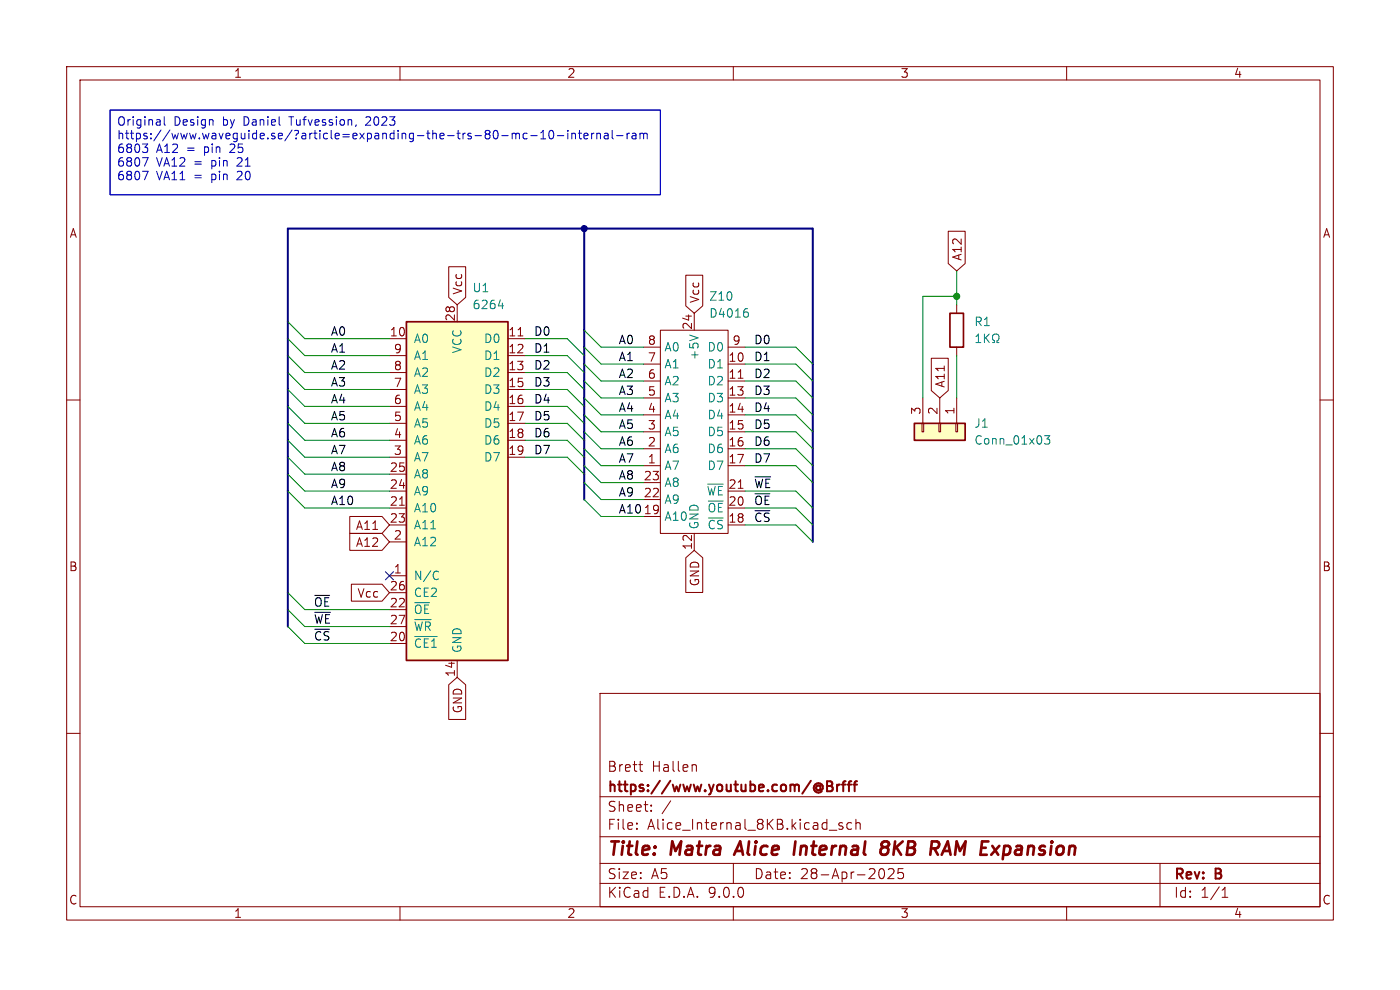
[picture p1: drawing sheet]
<svg xmlns="http://www.w3.org/2000/svg" width="297mm" height="210mm" viewBox="0 0 297 210" stroke-linecap="round" stroke-linejoin="round" font-family="sans-serif">
<g fill="none" stroke="#840000" stroke-width=".22">
<path d="M14.1 14.1h268.8v181.1h-268.8zM17 17h263v175.3h-263zM84.9 14.1v2.9M155.6 14.1v2.9M226.3 14.1v2.9M136.5 73.6h3.6M136.5 77.2h3.6M140.1 70h14.4v43.2h-14.4zM147.3 66.5v3.5M154.5 73.6h3.6M154.5 77.2h3.6M14.1 84.9h2.9"/>
<path d="M136.5 80.8h3.6M136.5 84.4h3.6M136.5 88h3.6M136.5 91.6h3.6M136.5 95.2h3.6M136.5 98.8h3.6M154.5 80.8h3.6M154.5 84.4h3.6M154.5 88h3.6M154.5 91.6h3.6M154.5 95.2h3.6M154.5 98.8h3.6"/>
<path d="M156.6 80.2h1M280 84.9h2.9M136.5 102.4h3.6M136.5 106h3.6M136.5 109.6h3.6M147.3 113.2v3.5M154.5 104.2h3.6M154.5 107.8h3.6M154.5 111.4h3.6M14.1 155.6h2.9M127.3 147.1h152.7v45.2h-152.7zM280 155.6h2.9"/>
<path d="M127.3 177.5h152.7M127.3 169h152.7M135.1 175.7v.2M135.1 174.6v.2M135.5 162.2h.8M135.8 163.3l.1 .2 .4 .1M138.1 171.9v.2M138.1 170.8v.2M142.3 169.9l-1.8 2.7M147.4 162.2l.3 .3v1.1M175.9 176.1h1.6M178.8 174.6l-.6-.1-.3 .3 .1 .3 .8 .2v.5h-.9"/>
<path d="M180.7 174.6l-.6-.1-.4 .4v.6l.2 .3h.8M181.6 174.7a.53 .53 0 0 1 .9 .1v1.1M181.6 173.8v2.1M84.9 192.3v2.9M127.3 187.4h152.7M127.3 183.2h152.7M155.6 192.3v2.9M155.6 183.2v4.2M186.9 184.3h.2a1.33 1.33 0 0 1 0 2.1h-.2M188.4 184.5l.4-.2 .7 .1a.58 .58 0 0 1 .1 .8l-1.3 1.2h1.4M191.6 184.3h-1l-.1 1 .3-.2 .7 .1 .2 .3-.1 .7-.3 .2h-.5l-.3-.2M226.3 192.3v2.9"/>
<path d="M246.1 183.2v9.1M259.3 190.3h1.2M259.3 188.8l.6-.6v2.1"/>
</g>
<path d="M157 178.5l-1.3 2.8M168.7 178.5l-.3 2.8M187.5 179.7l-.4-.3-.1-.4a.91 .91 0 0 1 1.5-.2l.1 .4-.6 .5M187.5 179.7a.92 .92 0 0 0-.5 1.5 .92 .92 0 0 0 1.2-.1 .92 .92 0 0 0 0-1.3l-.2-.1M187.5 179.7h.5M201.1 178.5l-1.3 2.8M200.1 180.5h1.4" fill="none" stroke="#840000" stroke-width=".57"/>
<path d="M175.5 165.7h.7l.3 .2 .1 .4-.4 .4M175.5 166.7h.7M176.2 166.7a.56 .56 0 0 1 .5 .5 .56 .56 0 0 1-.4 .6h-.8M177.6 166.4v1.4M178.2 166.4l-.4 .1-.2 .3M178.6 166.4h.8M179.4 165.7l-.4 .1-.1 .2v1.8M179.8 166.4h.8M180.6 165.7l-.4 .1-.1 .2v1.8M181 166.4h.8M181.8 165.7l-.4 .1-.1 .2v1.8" fill="none" stroke="#840000" stroke-width=".42"/>
<path d="M146.3 71.1l1.8 .6M158.3 65.5h.3M158.4 66.2l.4 .3v.4l-.4 .4M150.1 102.7h3.3" fill="none" stroke="#008484" stroke-width=".22"/>
<path d="M194 89.8h10.8v3.6h-10.8z" fill="#ffffc2"/>
<path d="M194 89.8h10.8v3.6h-10.8z" fill="none" stroke="#840000" stroke-width=".36"/>
<path d="M195.6 89.8h.4v1.8h-.4zM195.8 84.4v5.4M199.2 89.8h.3v1.8h-.3zM199.4 84.4v5.4M202.8 89.8h.3v1.8h-.3zM203 84.4v5.4" fill="none" stroke="#840000" stroke-width=".22"/>
<path d="M221.6 92.4h1.1l-.6 .7 .5 .2v.7l-.2 .2h-.6l-.2-.2" fill="none" stroke="#008484" stroke-width=".22"/>
<path d="M86.2 68.3h21.6v71.8h-21.6z" fill="#ffffc2"/>
<path d="M86.2 68.3h21.6v71.8h-21.6zM201.5 66.5h2.9v7.1h-2.9z" fill="none" stroke="#840000" stroke-width=".36"/>
<g fill="none" stroke="#840000" stroke-width=".22">
<path d="M95.2 56.6h3.6v6.5l-1.8 1.6-1.8-1.6zM145.5 58.4h3.6v6.5l-1.8 1.6-1.8-1.6zM201.2 49.1h3.6v6.8l-1.8 1.6-1.8-1.6zM82.6 71.8h3.6M82.6 75.4h3.6M82.6 79h3.6M97 64.7v3.6M107.8 71.8h3.6M107.8 75.4h3.6M107.8 79h3.6M109.9 71.3h1M197.6 76h3.6v6.8l-1.8 1.6-1.8-1.6z"/>
<path d="M203 64.7v1.8M203 73.6v1.8M82.6 82.6h3.6M82.6 86.2h3.6M82.6 89.8h3.6M82.6 93.4h3.6M82.6 97h3.6M107.8 82.6h3.6M107.8 86.2h3.6M107.8 89.8h3.6M107.8 93.4h3.6M107.8 97h3.6"/>
<path d="M74.2 109.6h6.8l1.6 1.8-1.6 1.8h-6.8zM74.2 113.2h6.8l1.6 1.8-1.6 1.7h-6.8zM82.6 100.6h3.6M82.6 104.2h3.6M82.6 107.8h3.6M82.6 111.4h3.6M82.6 115h3.6M84.8 107.2h1M145.5 118.3l1.8-1.6 1.8 1.6v7.4h-3.6zM74.5 123.9h6.5l1.6 1.8-1.6 1.8h-6.5zM82.6 122.1h3.6M82.6 125.7h3.6"/>
<path d="M82.6 129.3h3.6M82.6 132.9h3.6M82.6 136.5h3.6M95.2 145.3l1.8-1.6 1.8 1.6v7.3h-3.6zM97 140.1v3.6"/>
</g>
<path d="M105.7 64.9h1.1M106.6 64.3v1.2M207.1 72.7h1M207.1 71.4l.5-.5v1.8M208.8 70.9v1.8M209.1 71.6l.8 1.1M209.9 70.9l-1.1 1M210.6 72.7h.4v-.4a.77 .77 0 0 1-.4-1 .77 .77 0 0 1 1.1-.3 .83 .83 0 0 1-.2 1.3v.4h.4M88 135h4.7M92.7 121.2l.3 .1M93 122.8l-.3 .2" fill="none" stroke="#008484" stroke-width=".22"/>
<path d="M123.9 48.5v57.5M172.4 115v-66.5h-111.3v84.4" fill="none" stroke="#000084" stroke-width=".43"/>
<g fill="none" stroke="#008400" stroke-width=".22">
<path d="M203 57.5v7.2M61.1 75.4l3.6 3.6h17.9M61.1 79l3.6 3.6h17.9M61.1 71.8l3.6 3.6h17.9M61.1 68.3l3.6 3.5h17.9M111.4 79h8.9l3.6 3.6M111.4 75.4h8.9l3.6 3.6M111.4 71.8h8.9l3.6 3.6M123.9 73.6l3.6 3.6h9M123.9 77.2l3.6 3.6h9M123.9 70l3.6 3.6h9M158.1 77.2h10.7l3.6 3.6"/>
<path d="M158.1 73.6h10.7l3.6 3.6M203 75.4v9M203 62.9h-7.2v21.5M61.1 86.2l3.6 3.6h17.9M61.1 82.6l3.6 3.6h17.9M61.1 89.8l3.6 3.6h17.9M61.1 93.4l3.6 3.6h17.9M61.1 97l3.6 3.6h17.9M111.4 82.6h8.9l3.6 3.6M111.4 89.8h8.9l3.6 3.6M111.4 86.2h8.9l3.6 3.6M111.4 93.4h8.9l3.6 3.6"/>
<path d="M111.4 97h8.9l3.6 3.6M123.9 80.8l3.6 3.6h9M123.9 98.8l3.6 3.6h9M123.9 88l3.6 3.6h9M123.9 91.6l3.6 3.6h9M123.9 84.4l3.6 3.6h9M123.9 95.2l3.6 3.6h9M158.1 84.4h10.7l3.6 3.6M158.1 91.6h10.7l3.6 3.6M158.1 95.2h10.7l3.6 3.6M158.1 88h10.7l3.6 3.6M158.1 80.8h10.7l3.6 3.6"/>
<path d="M158.1 98.8h10.7l3.6 3.6M61.1 104.2l3.6 3.6h17.9M61.1 100.6l3.6 3.6h17.9M123.9 106l3.6 3.6h9M123.9 102.4l3.6 3.6h9M158.1 107.8h10.7l3.6 3.6M158.1 104.2h10.7l3.6 3.6M158.1 111.4h10.7l3.6 3.6M61.1 129.3l3.6 3.6h17.9M61.1 125.7l3.6 3.6h17.9M61.1 132.9l3.6 3.6h17.9"/>
</g>
<path d="M81.8 121.3l1.7 1.7M83.5 121.3l-1.7 1.7" fill="none" stroke="#000084" stroke-width=".22"/>
<g fill="none" stroke="#0000c2" stroke-width=".22">
<path d="M23.3 23.3h116.8v18h-116.8zM30.2 33.4h1.2l-.7 1.8M30.2 36.3h1.2l-.7 1.8M31.3 31.4v.6l-.3 .3M34.8 24.8v1.5l.3 .3M75.6 26.5l-.1 .2M77.9 24.8l-.3 .1M78.5 25.5l-1 1.1h1.1M109.5 28.3h.6l.1 1.2M111.8 28.3h-.5l-.3 .3v.5l.1 .3h.7M112.6 28.8h1.4M114.7 29.5h1.1"/>
<path d="M114.7 28.2l.5-.5v1.8M116.7 27.7h.2a.98 .98 0 0 1 .7 .7 .98 .98 0 0 1-.4 1l-.2 .1a.98 .98 0 0 1-.7-.8 .98 .98 0 0 1 .4-1zM118.2 28.8h1.4M120.5 27.7v.1M120.5 28.3v1.2M121.3 28.4l.3-.1h.4l.1 1.2M121.3 28.3v1.2M122.7 28.3h.7M122.9 27.7v1.5l.5 .3M123.9 28.9l.8-.2-.1-.4h-.5l-.2 .2 .1 .9h.6M125.5 28.3v1.2M126 28.3h-.3l-.2 .3"/>
<path d="M126.6 28.4l.3-.1h.4l.1 1.2M126.6 28.3v1.2M128.2 28.3h.7l.1 1.2M129 28.7l-.6 .1a.35 .35 0 0 0-.3 .3 .35 .35 0 0 0 .3 .4l.6-.1M129.9 27.7v1.5l.2 .3M130.8 28.8h1.4M133 28.3v1.2M133.5 28.3h-.3l-.2 .3M134.1 28.3h.7l.1 1.2M134.9 28.7l-.6 .1a.35 .35 0 0 0-.3 .3 .35 .35 0 0 0 .3 .4l.6-.1M135.8 28.4l.5-.1 .2 .2M135.8 28.3v1.2"/>
<path d="M136.5 28.5l.3-.2h.4l.1 1.2M136.5 28.5v1"/>
</g>
<circle cx="123.9" cy="48.5" r=".65" fill="#000084" stroke="#000084" stroke-width=".22"/>
<circle cx="203" cy="62.9" r=".65" fill="#008400" stroke="#008400" stroke-width=".22"/>
<g font-size="3.9" fill="#840000">
<text x="128.7" y="182.3">Title:</text>
<text x="142.4" y="182.3">Matra</text>
<text x="157.4" y="182.3">Alice</text>
<text x="170.8" y="182.3">Internal</text>
<text x="190.3" y="182.3">8KB</text>
<text x="202" y="182.3">RAM Expansion</text>
</g>
<g font-size="3" fill="#840000">
<text x="128.7" y="164">Brett</text>
<text x="138.2" y="164">Hallen</text>
<text x="128.7" y="172.5">Sheet:</text>
<text x="128.7" y="168.6">https://www.youtube.com/@Brfff</text>
<text x="128.7" y="176.3">File:</text>
<text x="137.3" y="176.3">Alice_Internal_8KB.kicad_sch</text>
<text x="128.7" y="190.8">KiCad</text>
<text x="128.7" y="186.8">Size:</text>
<text x="138.1" y="186.8">A5</text>
<text x="139.6" y="190.8">E.D.A.</text>
<text x="150.4" y="190.8">9.0.0</text>
<text x="159.8" y="186.8">Date:</text>
<text x="169.7" y="186.8">28-Apr-2025</text>
<text x="248.9" y="187.1">Rev:</text>
<text x="248.9" y="190.8">Id:</text>
<text x="254.7" y="190.8">1/1</text>
<text x="257.9" y="187.1">B</text>
</g>
<g font-size="2.6" fill="#840000">
<text x="49.5" y="16.8">1</text>
<text x="120.2" y="16.8">2</text>
<text x="190.9" y="16.8">3</text>
<text x="261.6" y="16.8">4</text>
<text x="14.6" y="50.7">A</text>
<text x="280.5" y="50.7">A</text>
<text x="14.5" y="121.5">B</text>
<text x="280.4" y="121.5">B</text>
<text x="14.5" y="192.2">C</text>
<text x="49.5" y="195">1</text>
<text x="120.2" y="195">2</text>
<text x="190.9" y="195">3</text>
<text x="261.6" y="195">4</text>
<text x="280.4" y="192.2">C</text>
</g>
<g font-size="2.5" fill="#0000c2">
<text x="24.7" y="27.1">Original</text>
<text x="36.9" y="27.1">Design</text>
<text x="47.4" y="27.1">by</text>
<text x="52.1" y="27.1">Daniel</text>
<text x="62.1" y="27.1">Tufvession,</text>
<text x="78.6" y="27.1">2023</text>
<text x="24.7" y="30">https://www.waveguide.se/?article=expanding-the-trs-80-mc-10-internal-ram</text>
<text x="24.7" y="32.9">6803</text>
<text x="24.7" y="35.8">6807</text>
<text x="33.2" y="32.9">A12</text>
<text x="33.2" y="35.8">VA12</text>
<text x="39.8" y="32.9">=</text>
<text x="41.4" y="35.8">=</text>
<text x="43.7" y="32.9">pin</text>
<text x="45.2" y="35.8">pin</text>
<text x="49.5" y="32.9">25</text>
<text x="51" y="35.8">21</text>
<text x="24.7" y="38.7">6807</text>
<text x="33.2" y="38.7">VA11</text>
<text x="41.4" y="38.7">=</text>
<text x="45.2" y="38.7">pin</text>
<text x="51" y="38.7">20</text>
</g>
<g font-size="2.5" fill="#840000">
<text x="204.3" y="55.5" transform="rotate(-90 204.3 55.5)">A12</text>
<text x="98.3" y="62.6" transform="rotate(-90 98.3 62.6)">Vcc</text>
<text x="148.6" y="64.4" transform="rotate(-90 148.6 64.4)">Vcc</text>
<text x="82.6" y="71.5">10</text>
<text x="96.6" y="68.3" transform="rotate(-90 96.6 68.3)">28</text>
<text x="107.7" y="71.5">11</text>
<text x="146.9" y="70.1" transform="rotate(-90 146.9 70.1)">24</text>
<text x="83.4" y="75.1">9</text>
<text x="107.7" y="75.1">12</text>
<text x="137.3" y="73.3">8</text>
<text x="137.3" y="76.9">7</text>
<text x="154.4" y="76.9">10</text>
<text x="155.3" y="73.3">9</text>
<text x="83.4" y="78.7">8</text>
<text x="83.4" y="82.3">7</text>
<text x="107.7" y="78.7">13</text>
<text x="107.7" y="82.3">15</text>
<text x="137.3" y="80.5">6</text>
<text x="154.4" y="80.5">11</text>
<text x="200.7" y="82.4" transform="rotate(-90 200.7 82.4)">A11</text>
<text x="83.4" y="85.9">6</text>
<text x="83.4" y="89.4">5</text>
<text x="107.7" y="85.9">16</text>
<text x="107.7" y="89.4">17</text>
<text x="137.3" y="84.1">5</text>
<text x="137.3" y="87.6">4</text>
<text x="154.4" y="84.1">13</text>
<text x="154.4" y="87.6">14</text>
<text x="195.4" y="88.1" transform="rotate(-90 195.4 88.1)">3</text>
<text x="199" y="88.1" transform="rotate(-90 199 88.1)">2</text>
<text x="202.6" y="88.1" transform="rotate(-90 202.6 88.1)">1</text>
<text x="83.4" y="93">4</text>
<text x="107.7" y="93">18</text>
<text x="137.3" y="91.2">3</text>
<text x="137.3" y="94.8">2</text>
<text x="154.4" y="91.2">15</text>
<text x="154.4" y="94.8">16</text>
<text x="82.6" y="100.2">25</text>
<text x="83.4" y="96.6">3</text>
<text x="107.7" y="96.6">19</text>
<text x="137.3" y="98.4">1</text>
<text x="154.4" y="98.4">17</text>
<text x="82.6" y="103.8">24</text>
<text x="82.6" y="107.4">21</text>
<text x="136.4" y="102">23</text>
<text x="136.4" y="105.6">22</text>
<text x="149.8" y="105.4">~{WE}</text>
<text x="154.4" y="103.8">21</text>
<text x="154.4" y="107.4">20</text>
<text x="75.4" y="112.7">A11</text>
<text x="82.6" y="111">23</text>
<text x="154.4" y="111">18</text>
<text x="75.4" y="116.3">A12</text>
<text x="83.4" y="114.6">2</text>
<text x="146.9" y="116.8" transform="rotate(-90 146.9 116.8)">12</text>
<text x="82.6" y="125.4">26</text>
<text x="83.4" y="121.8">1</text>
<text x="148.6" y="124.5" transform="rotate(-90 148.6 124.5)">GND</text>
<text x="75.7" y="127.1">Vcc</text>
<text x="82.6" y="129">22</text>
<text x="82.6" y="132.6">27</text>
<text x="82.6" y="136.1">20</text>
<text x="96.6" y="143.7" transform="rotate(-90 96.6 143.7)">14</text>
<text x="98.3" y="151.5" transform="rotate(-90 98.3 151.5)">GND</text>
</g>
<g font-size="2.5" fill="#008484">
<text x="100.1" y="62.3">U1</text>
<text x="100.1" y="65.9">6264</text>
<text x="150.3" y="64.1">Z10</text>
<text x="150.3" y="67.7">D4016</text>
<text x="206.6" y="69.5">R1</text>
<text x="87.6" y="73.1">A0</text>
<text x="87.6" y="76.7">A1</text>
<text x="98.2" y="75.1" transform="rotate(-90 98.2 75.1)">VCC</text>
<text x="102.5" y="73.1">D0</text>
<text x="102.5" y="76.7">D1</text>
<text x="140.8" y="74.9">A0</text>
<text x="148.5" y="76.5" transform="rotate(-90 148.5 76.5)">+5V</text>
<text x="150" y="74.9">D0</text>
<text x="87.6" y="80.2">A2</text>
<text x="87.6" y="83.8">A3</text>
<text x="102.5" y="80.2">D2</text>
<text x="102.5" y="83.8">D3</text>
<text x="140.8" y="78.5">A1</text>
<text x="140.8" y="82">A2</text>
<text x="150" y="78.5">D1</text>
<text x="150" y="82">D2</text>
<text x="87.6" y="87.4">A4</text>
<text x="102.5" y="87.4">D4</text>
<text x="140.8" y="85.6">A3</text>
<text x="140.8" y="89.2">A4</text>
<text x="150" y="85.6">D3</text>
<text x="150" y="89.2">D4</text>
<text x="87.6" y="91">A5</text>
<text x="87.6" y="94.6">A6</text>
<text x="102.5" y="91">D5</text>
<text x="102.5" y="94.6">D6</text>
<text x="140.8" y="92.8">A5</text>
<text x="150" y="92.8">D5</text>
<text x="206.6" y="91">J1</text>
<text x="206.6" y="94.6">Conn_01x03</text>
<text x="87.6" y="98.2">A7</text>
<text x="87.6" y="101.8">A8</text>
<text x="102.5" y="98.2">D7</text>
<text x="140.8" y="96.4">A6</text>
<text x="140.8" y="100">A7</text>
<text x="150" y="96.4">D6</text>
<text x="150" y="100">D7</text>
<text x="87.6" y="105.4">A9</text>
<text x="140.8" y="103.6">A8</text>
<text x="140.8" y="107.2">A9</text>
<text x="87.6" y="109">A10</text>
<text x="87.6" y="112.6">A11</text>
<text x="140.8" y="110.8">A10</text>
<text x="148.5" y="112.4" transform="rotate(-90 148.5 112.4)">GND</text>
<text x="150" y="109">~{OE}</text>
<text x="150" y="112.6">~{CS}</text>
<text x="87.6" y="116.2">A12</text>
<text x="87.6" y="123.4">N/C</text>
<text x="87.6" y="126.9">CE2</text>
<text x="87.6" y="130.5">~{OE}</text>
<text x="87.6" y="134.1">~{WR}</text>
<text x="87.6" y="137.7">~{CE1}</text>
<text x="98.2" y="138.7" transform="rotate(-90 98.2 138.7)">GND</text>
</g>
<g font-size="2.5">
<text x="70" y="71.3">A0</text>
<text x="113.2" y="71.3">D0</text>
<text x="70" y="74.9">A1</text>
<text x="113.2" y="74.9">D1</text>
<text x="131.1" y="73.1">A0</text>
<text x="131.1" y="76.7">A1</text>
<text x="159.9" y="76.7">D1</text>
<text x="159.9" y="73.1">D0</text>
<text x="70" y="82.1">A3</text>
<text x="70" y="78.5">A2</text>
<text x="113.2" y="82.1">D3</text>
<text x="113.2" y="78.5">D2</text>
<text x="131.1" y="83.9">A3</text>
<text x="131.1" y="80.3">A2</text>
<text x="159.9" y="83.9">D3</text>
<text x="159.9" y="80.3">D2</text>
<text x="70" y="85.7">A4</text>
<text x="70" y="89.3">A5</text>
<text x="113.2" y="89.3">D5</text>
<text x="113.2" y="85.7">D4</text>
<text x="131.1" y="87.5">A4</text>
<text x="159.9" y="87.5">D4</text>
<text x="70" y="92.9">A6</text>
<text x="113.2" y="92.9">D6</text>
<text x="131.1" y="94.7">A6</text>
<text x="131.1" y="91.1">A5</text>
<text x="159.9" y="94.7">D6</text>
<text x="159.9" y="91.1">D5</text>
<text x="70" y="96.5">A7</text>
<text x="70" y="100.1">A8</text>
<text x="113.2" y="96.5">D7</text>
<text x="131.1" y="101.9">A8</text>
<text x="131.1" y="98.3">A7</text>
<text x="159.9" y="98.3">D7</text>
<text x="70" y="107.3">A10</text>
<text x="70" y="103.7">A9</text>
<text x="131.1" y="105.5">A9</text>
<text x="159.9" y="107.3">~{OE}</text>
<text x="159.9" y="103.7">~{WE}</text>
<text x="131.1" y="109.1">A10</text>
<text x="136.4" y="109.2">19</text>
<text x="159.9" y="110.9">~{CS}</text>
<text x="66.5" y="128.8">~{OE}</text>
<text x="66.5" y="132.4">~{WE}</text>
<text x="66.5" y="136">~{CS}</text>
</g>
</svg>
